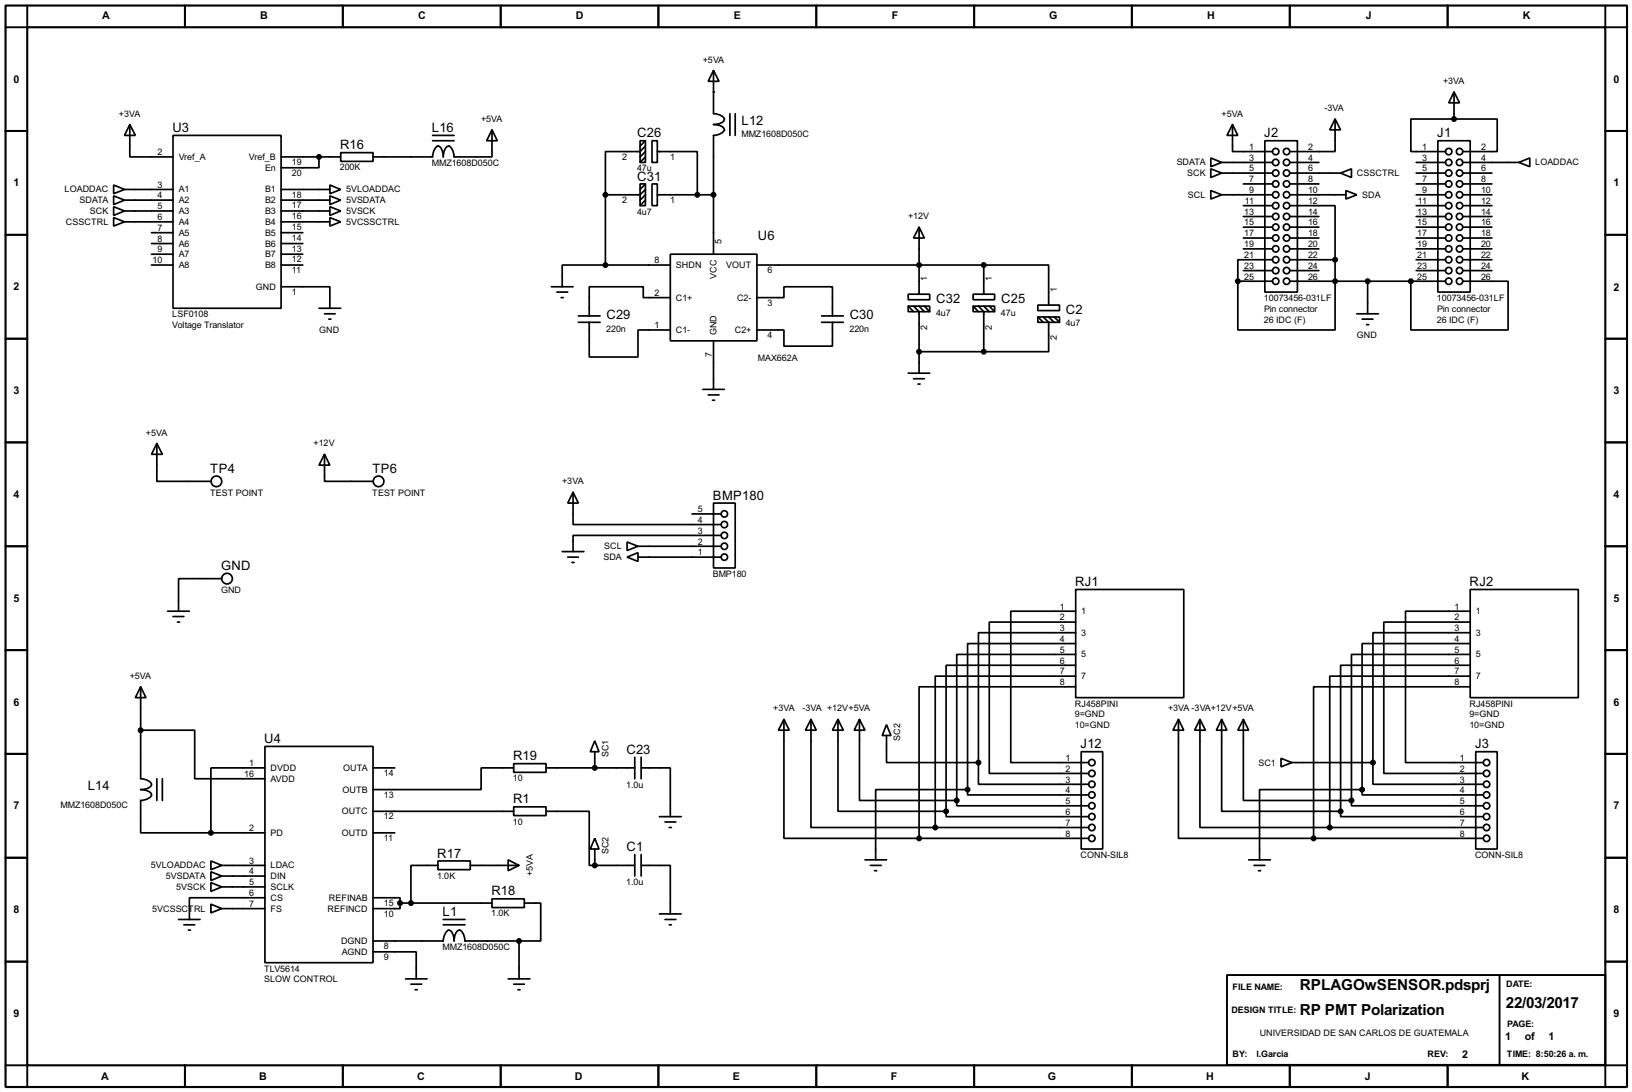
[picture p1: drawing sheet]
<svg xmlns="http://www.w3.org/2000/svg" width="383mm" height="256mm" viewBox="0 0 383 256" stroke-linecap="round" stroke-linejoin="round" font-family="sans-serif">
<path d="M1.3 1.3h381v254h-381zM6.4 6.4h370.8v243.8h-370.8z" fill="none" stroke="#000" stroke-width=".5"/>
<g fill="none" stroke="#000" stroke-width=".45">
<path d="M6.4 1.3v5.1h-5.1M43.5 1.3v5.1M80.6 1.3v5.1M117.7 1.3v5.1M154.7 1.3v5.1M191.8 1.3v5.1M228.9 1.3v5.1M266 1.3v5.1M303.1 1.3v5.1M340.2 1.3v5.1M377.2 1.3v5.1h5.1M1.3 30.8h5.1"/>
<path d="M377.2 30.8h5.1M1.3 55.2h5.1M377.2 55.2h5.1M1.3 79.6h5.1M377.2 79.6h5.1M1.3 103.9h5.1M377.2 103.9h5.1M1.3 128.3h5.1M377.2 128.3h5.1M1.3 152.7h5.1M377.2 152.7h5.1M1.3 177.1h5.1"/>
<path d="M377.2 177.1h5.1M1.3 201.5h5.1M377.2 201.5h5.1M1.3 225.9h5.1M288.3 229h88.9v21.1h-88.9zM352.4 229v21.1M377.2 225.9h5.1M1.3 250.2h5.1v5.1M43.5 250.2v5.1M80.6 250.2v5.1M117.7 250.2v5.1M154.7 250.2v5.1"/>
<path d="M191.8 250.2v5.1M228.9 250.2v5.1M266 250.2v5.1M303.1 250.2v5.1M340.2 250.2v5.1M382.3 250.2h-5.1v5.1"/>
</g>
<g fill="none" stroke="#000" stroke-width=".4">
<path d="M167.7 16.6l1.3 2.5h-2.6zM167.7 16.6v10.1a2.68 2.68 0 0 1 2.5 1.3 2.27 2.27 0 0 1-2.5 1.3h.6a2.03 2.03 0 0 1 1.9 1.2 2.7 2.7 0 0 1-2.5 1.3v27.9M30.5 29.3l1.3 2.5h-2.5zM30.5 29.3v7.6h10.2M40.7 31.8h25.4v40.6h-25.4zM66.1 36.9h14M75 36.9v2.5h-8.9M80.1 35.9h7.6v2h-7.6zM101.7 33.1h5M101.7 31.8h5M115.6 30.5l1.3 2.6h-2.5zM115.6 30.5v6.4h-8.9l-.2-1.3a1.82 1.82 0 0 0-1-1.3 2.37 2.37 0 0 0-1.3 2.6l-.1-.7a2.08 2.08 0 0 0-1.2-1.9 2.75 2.75 0 0 0-1.2 2.6h-14"/>
<path d="M150.4 33.1h1.3v5.1h-1.3zM151.7 34.3l-1.3 1.3h-8.1v10.2M151.7 36.9l-1.3 1.3M151.7 35.6l-1.3 1.3M151.7 33.1l-1.3 1.2M153.2 33.1h1.3v5.1h-1.3zM154.5 35.6h9.4v10.2M171.5 26.7v5.1M172.8 26.7v5.1M284.5 39.7l2.6 1-2.6 1zM284.5 37.1l2.6 1.1-2.6 1zM287.1 38.2h11.9"/>
<path d="M289.6 29.3l1.3 2.5h-2.6zM289.6 29.3v6.3h9.4M297.2 33.1h7.7v35.5h-7.7zM303.1 38.2h6.8M313.7 28l1.3 2.5h-2.5zM313.7 28v7.6h-10.6M332.8 38.2h6.9M337.9 33.1h7.6v35.5h-7.6zM341.7 21.6l1.3 2.6h-2.6zM341.7 28h10.1v7.6h-8.1M341.7 28h-10.2v7.6h8.2M341.7 21.6v6.4"/>
<path d="M343.7 38.2h13.2M356.9 38.2l2.6-1.1v2.1zM26.7 48.6l2.6 1-2.6 1zM26.7 46l2.6 1-2.6 1.1zM26.7 43.5l2.6 1-2.6 1zM26.7 51.1l2.6 1-2.6 1zM29.3 49.6h11.4M29.3 47h11.4M29.3 44.5h11.4M29.3 52.1h11.4M35.6 54.7h5.1M35.6 57.2h5.1"/>
<path d="M35.6 59.7h5.1M66.1 49.6h11.4M66.1 47h11.4M66.1 44.5h11.4M66.1 52.1h11.4M66.1 54.7h5.1M66.1 57.2h5.1M66.1 59.7h5.1M77.5 48.6l2.6 1-2.6 1zM77.5 46l2.6 1-2.6 1.1zM77.5 43.5l2.6 1-2.6 1zM77.5 51.1l2.6 1-2.6 1z"/>
<path d="M142.3 45.8v16.5M150.4 43.2h1.3v5.1h-1.3zM151.7 44.5l-1.3 1.3h-8.1M151.7 47l-1.3 1.3M151.7 45.8l-1.3 1.2M151.7 43.2l-1.3 1.3M153.2 43.2h1.3v5.1h-1.3zM154.5 45.8h13.2M157.5 59.7h20.4v20.4h-20.4zM216 53.4l1.2 2.5h-2.5zM216 53.4v15.7M284.5 44.8l2.6 1-2.6 1z"/>
<path d="M287.1 45.8h11.9M287.1 40.7h11.9M292.2 43.2h6.8M292.2 48.3h6.8M292.2 50.9h6.8M292.2 53.4h6.8M292.2 55.9h6.8M292.2 58.5h6.8M303.1 48.3h10.6v12.7M303.1 45.8h13.2M303.1 40.7h11.9M303.1 43.2h6.8"/>
<path d="M303.1 50.9h6.8M303.1 53.4h6.8M303.1 55.9h6.8M303.1 58.5h6.8M315 40.7l2.6-1v2zM316.3 44.8l2.5 1-2.5 1zM332.8 45.8h6.9M332.8 40.7h6.9M332.8 43.2h6.9M332.8 48.3h6.9M332.8 50.9h6.9M332.8 53.4h6.9"/>
<path d="M332.8 55.9h6.9M332.8 58.5h6.9M343.7 45.8h6.9M343.7 40.7h6.9M343.7 43.2h6.9M343.7 48.3h6.9M343.7 50.9h6.9M343.7 53.4h6.9M343.7 55.9h6.9M343.7 58.5h6.9M35.6 62.3h5.1M66.1 67.4h11.4v5"/>
<path d="M66.1 62.3h5.1M75 72.4h5.1M76.3 73.7h2.5M77.3 75h.5M129.6 67.4h5.1M130.9 68.6h2.5M131.9 69.9h.5M135.9 75.7h5.1M135.9 74.2h5.1M138.5 75.7v8.2h11.4v-6.4h7.6M142.3 62.3h-10.2v5.1M142.3 62.3h15.2"/>
<path d="M157.5 69.9h-6.3v-2.5h-12.7v6.8M177.9 69.9h6.3v-2.5h11.4v6.8M177.9 62.3h53.3M193.1 75.7h5.1M193.1 74.2h5.1M195.6 75.7v5.6h-11.4v-3.8h-6.3M213.4 69.1h5.1v1.3h-5.1zM213.4 71.9h5.1v1.3h-5.1zM213.4 71.9l1.3 1.3M214.7 71.9l1.3 1.3v14.5M216 71.9l1.2 1.3M217.2 71.9l1.3 1.3"/>
<path d="M228.7 69.1h5v1.3h-5zM228.7 71.9h5v1.3h-5zM228.7 71.9l1.2 1.3M229.9 71.9l1.3 1.3v9.4M231.2 62.3h15.2v9.4M231.2 62.3v6.8M231.2 71.9l1.3 1.3M232.5 71.9l1.2 1.3M243.9 71.7h5.1v1.3h-5.1zM243.9 74.5h5.1v1.2h-5.1zM243.9 74.5l1.3 1.2M245.2 74.5l1.2 1.2v6.9h-15.2"/>
<path d="M246.4 74.5l1.3 1.2M247.7 74.5l1.3 1.2M290.9 66.1h8.1M292.2 63.6h6.8M299 61h-8.1v5.1M303.1 66.1h36.6M303.1 61h10.6M303.1 63.6h6.8M313.7 61v16.5h-22.8v-11.4M318.8 73.7h5.1M320.1 75h2.5M321.1 76.3h.5"/>
<path d="M321.4 66.1v7.6M331.5 66.1v11.4h22.9v-11.4h-10.7M332.8 61h6.9M332.8 63.6h6.9M343.7 61h6.9M343.7 63.6h6.9M165.2 91.5h5M166.4 92.8h2.6M167.4 94h.5M167.7 80.1v11.4M213.4 87.7h5.1M214.7 89h2.5"/>
<path d="M215.7 90.2h.5M216 82.6h15.2M36.9 104.2l1.3 2.5h-2.6zM36.9 104.2v8.9h12.7M76.3 106.7l1.2 2.6h-2.5zM76.3 106.7v6.4h11.4M134.7 115.6l1.2 2.6h-2.5zM134.7 115.6v7.6h34.8M167.7 118.2h5.1v15.2h-5.1zM52.1 135.9h-10.1v7.7M132.1 129.6h5.1M133.4 130.9h2.5"/>
<path d="M134.4 132.1h.5M147.4 127.3l2.5 1-2.5 1zM147.4 130.9l2.5-1.1v2.1zM149.9 128.3h19.6M149.9 130.9h19.6M162.6 120.7h6.9M169.5 125.8h-34.8v3.8M252.8 138.5h25.4v25.4h-25.4zM345.5 138.5h25.4v25.4h-25.4zM39.4 143.6h5.1M40.7 144.8h2.5M41.7 146.1h.5"/>
<path d="M252.8 143.6h-15.3v35.5h18.3M252.8 146.1h-20.3v35.6h23.3M252.8 148.6h-22.9v30.5M252.8 151.2h-25.4v34.3M252.8 153.7h-28v34.3M252.8 156.3h-30.5v34.3M252.8 158.8h-33v35.6M345.5 143.6h-15.2v35.5h18.2M345.5 146.1h-20.3v35.6h23.3M345.5 148.6h-22.9v30.5M345.5 151.2h-25.4v34.3M345.5 153.7h-27.9v34.3"/>
<path d="M345.5 156.3h-30.5v34.3M345.5 158.8h-33v35.6M33.1 161.3l1.2 2.6h-2.5zM33.1 161.3v21.6a2.67 2.67 0 0 1 2.5 1.3 2.35 2.35 0 0 1-2.5 1.3h.6a2.08 2.08 0 0 1 1.9 1.2 2.67 2.67 0 0 1-2.5 1.3v7.6h16.5M33.1 171.5h12.7v11.4h16.5M62.3 175.3h25.4v50.8h-25.4zM120.7 179.4h7.6v2h-7.6zM139.8 174l1 2.6h-2.1zM139.8 176.6v3.8M149.2 177.9v5M150.7 177.9v5M184.2 169l1.3 2.5h-2.6z"/>
<path d="M184.2 169v27.9h31.8M190.6 169l1.2 2.5h-2.5zM190.6 169v25.4h29.2M196.9 169l1.3 2.5h-2.6zM196.9 169v21.6h25.4M202 169l1.3 2.5h-2.6zM202 169v19h22.8M208.3 170.2l1.1 2.6h-2.1zM208.3 172.8v6.3h21.6M229.9 179.1v5.1h25.9M252.8 161.3h-36.8v35.6M254.1 176.6h5v22.8h-5z"/>
<path d="M276.9 169l1.3 2.5h-2.6zM276.9 169v27.9h31.8M282 169l1.3 2.5h-2.6zM282 169v25.4h30.5M287.1 169l1.2 2.5h-2.5zM287.1 169v21.6h27.9M292.2 169l1.2 2.5h-2.5zM292.2 169v19h25.4M301 178.1l2.6 1-2.6 1zM303.6 179.1h19M322.6 179.1v5.1h25.9M345.5 161.3h-36.8v35.6"/>
<path d="M346.8 176.6h5v22.8h-5zM36.9 182.9v5.1M38.2 182.9v5.1M49.6 195.6h12.7M62.3 180.4h-12.7v15.2M87.7 195.6h5.1M87.7 190.6h33M87.7 180.4h5.1M120.7 189.5h7.6v2.1h-7.6zM120.7 180.4h-7.6v5.1h-25.4M128.3 190.6h10.2v12.7h1.3M128.3 180.4h20.9"/>
<path d="M139.8 196.9l1 2.5h-2.1zM139.8 199.4v3.9M150.7 180.4h6.8v11.4M155 191.8h5.1M156.3 193.1h2.5M157.3 194.4h.5M216 196.9h39.8M219.8 194.4h36M222.3 190.6v1.2h33.5M224.8 188v1.3h31M227.4 185.5v1.2h28.4M227.4 185.5h-21.6v16.5"/>
<path d="M308.7 196.9h39.8M312.5 194.4h36M315 190.6v1.2h33.5M317.6 188v1.3h30.9M320.1 185.5v1.2h28.4M320.1 185.5h-24.1v16.5M42 216h5M43.2 217.2h2.6M44.3 218.5h.5M49.6 202.2l2.5 1.1-2.5 1zM49.6 204.8l2.5 1-2.5 1zM49.6 207.3l2.5 1-2.5 1.1z"/>
<path d="M49.6 212.4l2.5 1-2.5 1zM52.1 203.3h10.2M52.1 205.8h10.2M52.1 208.3h10.2M52.1 213.4h10.2M62.3 210.9h-17.8v5.1M87.7 210.9h6.3v1.2M94 212.1v1.3h-6.3M94 212.1h21.6M102.9 202.2h7.6v2.1h-7.6zM102.9 203.3h-6.3v8.8M104.2 216h5.1"/>
<path d="M104.2 217.2h5.1M110.5 203.3h11.5M115.6 211.1h7.6v2.1h-7.6zM119.4 202l2.6 1.3-2.6 1.2zM123.2 212.1h3.9v8.9h-5.1M139.8 203.3h9.4M149.2 200.7v5.1M150.7 203.3h6.8v11.4M150.7 200.7v5.1M155 214.7h5.1M156.3 216h2.5M157.3 217.2h.5"/>
<path d="M203.3 202h5M204.5 203.3h2.6M205.5 204.5h.5M293.4 202h5.1M294.7 203.3h2.5M295.7 204.5h.5M87.7 223.6h10.1v6.3M87.7 221h16.5a2.76 2.76 0 0 1 1.3-2.5 2.35 2.35 0 0 1 1.2 2.5v-.6a2.04 2.04 0 0 1 1.3-1.9 2.75 2.75 0 0 1 1.3 2.5h12.7M95.3 229.9h5.1M96.6 231.2h2.5M97.6 232.5h.5M119.4 229.9h5.1"/>
<path d="M120.7 231.2h2.5M121.7 232.5h.5M122 221v8.9"/>
<circle cx="299.7" cy="35.6" r=".75"/>
<circle cx="299.7" cy="38.2" r=".75"/>
<circle cx="302.3" cy="38.2" r=".75"/>
<circle cx="302.3" cy="35.6" r=".75"/>
<circle cx="340.4" cy="35.6" r=".75"/>
<circle cx="340.4" cy="38.2" r=".75"/>
<circle cx="342.9" cy="35.6" r=".75"/>
<circle cx="342.9" cy="38.2" r=".75"/>
<circle cx="299.7" cy="55.9" r=".75"/>
<circle cx="299.7" cy="53.4" r=".75"/>
<circle cx="299.7" cy="58.5" r=".75"/>
<circle cx="299.7" cy="50.9" r=".75"/>
<circle cx="299.7" cy="45.8" r=".75"/>
<circle cx="299.7" cy="40.7" r=".75"/>
<circle cx="299.7" cy="48.3" r=".75"/>
<circle cx="299.7" cy="43.2" r=".75"/>
<circle cx="302.3" cy="53.4" r=".75"/>
<circle cx="302.3" cy="55.9" r=".75"/>
<circle cx="302.3" cy="50.9" r=".75"/>
<circle cx="302.3" cy="58.5" r=".75"/>
<circle cx="302.3" cy="45.8" r=".75"/>
<circle cx="302.3" cy="48.3" r=".75"/>
<circle cx="302.3" cy="40.7" r=".75"/>
<circle cx="302.3" cy="43.2" r=".75"/>
<circle cx="340.4" cy="55.9" r=".75"/>
<circle cx="340.4" cy="50.9" r=".75"/>
<circle cx="340.4" cy="53.4" r=".75"/>
<circle cx="340.4" cy="58.5" r=".75"/>
<circle cx="340.4" cy="45.8" r=".75"/>
<circle cx="340.4" cy="48.3" r=".75"/>
<circle cx="340.4" cy="40.7" r=".75"/>
<circle cx="340.4" cy="43.2" r=".75"/>
<circle cx="342.9" cy="53.4" r=".75"/>
<circle cx="342.9" cy="55.9" r=".75"/>
<circle cx="342.9" cy="58.5" r=".75"/>
<circle cx="342.9" cy="50.9" r=".75"/>
<circle cx="342.9" cy="45.8" r=".75"/>
<circle cx="342.9" cy="40.7" r=".75"/>
<circle cx="342.9" cy="43.2" r=".75"/>
<circle cx="342.9" cy="48.3" r=".75"/>
<circle cx="299.7" cy="61" r=".75"/>
<circle cx="299.7" cy="63.6" r=".75"/>
<circle cx="299.7" cy="66.1" r=".75"/>
<circle cx="302.3" cy="63.6" r=".75"/>
<circle cx="302.3" cy="61" r=".75"/>
<circle cx="302.3" cy="66.1" r=".75"/>
<circle cx="340.4" cy="61" r=".75"/>
<circle cx="340.4" cy="63.6" r=".75"/>
<circle cx="340.4" cy="66.1" r=".75"/>
<circle cx="342.9" cy="66.1" r=".75"/>
<circle cx="342.9" cy="61" r=".75"/>
<circle cx="342.9" cy="63.6" r=".75"/>
<circle cx="50.8" cy="113.1" r="1.25"/>
<circle cx="88.9" cy="113.1" r="1.25"/>
<circle cx="53.3" cy="135.9" r="1.25"/>
<circle cx="170.2" cy="128.3" r=".75"/>
<circle cx="170.2" cy="130.9" r=".75"/>
<circle cx="170.2" cy="120.7" r=".75"/>
<circle cx="170.2" cy="123.2" r=".75"/>
<circle cx="170.2" cy="125.8" r=".75"/>
<circle cx="256.5" cy="179.1" r=".75"/>
<circle cx="349.3" cy="179.1" r=".75"/>
<circle cx="256.5" cy="189.3" r=".75"/>
<circle cx="256.5" cy="194.4" r=".75"/>
<circle cx="256.5" cy="196.9" r=".75"/>
<circle cx="256.5" cy="181.7" r=".75"/>
<circle cx="256.5" cy="184.2" r=".75"/>
<circle cx="256.5" cy="186.7" r=".75"/>
<circle cx="256.5" cy="191.8" r=".75"/>
<circle cx="349.3" cy="186.7" r=".75"/>
<circle cx="349.3" cy="191.8" r=".75"/>
<circle cx="349.3" cy="181.7" r=".75"/>
<circle cx="349.3" cy="196.9" r=".75"/>
<circle cx="349.3" cy="184.2" r=".75"/>
<circle cx="349.3" cy="194.4" r=".75"/>
<circle cx="349.3" cy="189.3" r=".75"/>
</g>
<circle cx="167.7" cy="21.6" r=".2" fill="#000"/>
<g fill="#000" stroke="#000" stroke-width=".4">
<circle cx="74.9" cy="36.9" r=".5"/>
<circle cx="341.6" cy="28" r=".5"/>
<circle cx="142.2" cy="45.8" r=".5"/>
<circle cx="163.8" cy="45.8" r=".5"/>
<circle cx="167.6" cy="45.8" r=".5"/>
<circle cx="142.2" cy="62.3" r=".5"/>
<circle cx="215.9" cy="62.3" r=".5"/>
<circle cx="231.1" cy="62.3" r=".5"/>
<circle cx="290.8" cy="66.1" r=".5"/>
<circle cx="313.7" cy="66.1" r=".5"/>
<circle cx="313.7" cy="61" r=".5"/>
<circle cx="321.3" cy="66.1" r=".5"/>
<circle cx="331.5" cy="66.1" r=".5"/>
<circle cx="215.9" cy="82.6" r=".5"/>
<circle cx="231.1" cy="82.6" r=".5"/>
<circle cx="33" cy="171.5" r=".5"/>
<circle cx="229.9" cy="179.1" r=".5"/>
<circle cx="322.6" cy="179.1" r=".5"/>
<circle cx="49.5" cy="195.6" r=".5"/>
<circle cx="139.7" cy="180.4" r=".5"/>
<circle cx="215.9" cy="196.9" r=".5"/>
<circle cx="219.7" cy="194.4" r=".5"/>
<circle cx="222.3" cy="190.6" r=".5"/>
<circle cx="224.8" cy="188" r=".5"/>
<circle cx="227.3" cy="185.5" r=".5"/>
<circle cx="308.6" cy="196.9" r=".5"/>
<circle cx="312.4" cy="194.4" r=".5"/>
<circle cx="315" cy="190.6" r=".5"/>
<circle cx="317.5" cy="188" r=".5"/>
<circle cx="320" cy="185.5" r=".5"/>
<circle cx="94" cy="212.1" r=".5"/>
<circle cx="96.5" cy="212.1" r=".5"/>
<circle cx="139.7" cy="203.3" r=".5"/>
<circle cx="121.9" cy="221" r=".5"/>
</g>
<g font-size="4">
<text x="305.4" y="232.6">RPLAGOwSENSOR.pdsprj</text>
<text x="305.4" y="238.4">RP PMT Polarization</text>
<text x="353.9" y="236.7">22/03/2017</text>
</g>
<g font-size="3.4">
<text x="174.3" y="29.3">L12</text>
<text x="40.5" y="31">U3</text>
<text x="79.9" y="35">R16</text>
<text x="101.5" y="31">L16</text>
<text x="149.8" y="32.3">C26</text>
<text x="297.1" y="32.3">J2</text>
<text x="337.7" y="32.3">J1</text>
<text x="149.8" y="42.4">C31</text>
<text x="178.1" y="56.4">U6</text>
<text x="220" y="71.2">C32</text>
<text x="235.3" y="71.2">C25</text>
<text x="142.5" y="75">C29</text>
<text x="199.7" y="75">C30</text>
<text x="250.5" y="73.7">C2</text>
<text x="49.4" y="111">TP4</text>
<text x="87.5" y="111">TP6</text>
<text x="167.5" y="117.4">BMP180</text>
<text x="52" y="133.9">GND</text>
<text x="252.6" y="137.7">RJ1</text>
<text x="345.3" y="137.7">RJ2</text>
<text x="62.1" y="174.5">U4</text>
<text x="120.6" y="178.6">R19</text>
<text x="147.2" y="177.1">C23</text>
<text x="253.9" y="175.8">J12</text>
<text x="346.6" y="175.8">J3</text>
<text x="20.6" y="185.5">L14</text>
<text x="120.6" y="188.7">R1</text>
<text x="102.8" y="201.4">R17</text>
<text x="147.2" y="199.9">C1</text>
<text x="104" y="215.2">L1</text>
<text x="115.5" y="210.3">R18</text>
</g>
<g font-size="2.8">
<text x="24" y="4.5">A</text>
<text x="61.1" y="4.5">B</text>
<text x="98.2" y="4.5">C</text>
<text x="135.3" y="4.5">D</text>
<text x="172.4" y="4.5">E</text>
<text x="209.6" y="4.5">F</text>
<text x="246.5" y="4.5">G</text>
<text x="283.6" y="4.5">H</text>
<text x="320.9" y="4.5">J</text>
<text x="357.8" y="4.5">K</text>
<text x="3.2" y="19.4">0</text>
<text x="379.1" y="19.4">0</text>
<text x="3.2" y="43.8">1</text>
<text x="379.1" y="43.8">1</text>
<text x="3.2" y="68.2">2</text>
<text x="379.1" y="68.4">2</text>
<text x="3.2" y="92.6">3</text>
<text x="379.1" y="92.6">3</text>
<text x="3.2" y="117">4</text>
<text x="379.1" y="117">4</text>
<text x="3.2" y="141.4">5</text>
<text x="379.1" y="141.4">5</text>
<text x="3.2" y="165.8">6</text>
<text x="379.1" y="165.8">6</text>
<text x="3.2" y="190.1">7</text>
<text x="379.1" y="190.1">7</text>
<text x="3.2" y="214.5">8</text>
<text x="379.1" y="214.5">8</text>
<text x="3.2" y="238.9">9</text>
<text x="379.1" y="238.9">9</text>
<text x="353.7" y="244.4">1</text>
<text x="358.3" y="244.4">of</text>
<text x="363.9" y="244.4">1</text>
<text x="343.6" y="248.4">2</text>
<text x="23.8" y="253.6">A</text>
<text x="60.9" y="253.6">B</text>
<text x="98" y="253.6">C</text>
<text x="135" y="253.6">D</text>
<text x="172.2" y="253.6">E</text>
<text x="209.3" y="253.6">F</text>
<text x="246.2" y="253.6">G</text>
<text x="283.4" y="253.6">H</text>
<text x="320.7" y="253.6">J</text>
<text x="357.5" y="253.6">K</text>
</g>
<g font-size="2.4">
<text x="165.2" y="14.7">+5VA</text>
<text x="339.1" y="19.8">+3VA</text>
<text x="28" y="27.4">+3VA</text>
<text x="113.1" y="28.6">+5VA</text>
<text x="287.1" y="27.4">+5VA</text>
<text x="311.2" y="26.1">-3VA</text>
<text x="174.2" y="32.2">MMZ1608D050C</text>
<text x="293.5" y="35.2">1</text>
<text x="307.4" y="35.2">2</text>
<text x="334.2" y="35.2">1</text>
<text x="348" y="35.2">2</text>
<text x="37" y="36.4">2</text>
<text x="42" y="37.5">Vref_A</text>
<text x="58.5" y="37.5">Vref_B</text>
<text x="62.3" y="40.1">En</text>
<text x="68.6" y="38.8">19</text>
<text x="68.6" y="41.3">20</text>
<text x="79.9" y="40">200K</text>
<text x="101.5" y="38.9">MMZ1608D050C</text>
<text x="146.2" y="37.5">2</text>
<text x="149.7" y="40.2">47u</text>
<text x="157.5" y="37.5">1</text>
<text x="276.5" y="38.8">SDATA</text>
<text x="278.9" y="41.3">SCK</text>
<text x="293.5" y="37.7">3</text>
<text x="293.5" y="40.2">5</text>
<text x="307.4" y="37.7">4</text>
<text x="307.4" y="40.2">6</text>
<text x="318.8" y="41.3">CSSCTRL</text>
<text x="334.2" y="37.7">3</text>
<text x="334.2" y="40.2">5</text>
<text x="348" y="37.7">4</text>
<text x="348" y="40.2">6</text>
<text x="360.7" y="38.8">LOADDAC</text>
<text x="15.2" y="45.2">LOADDAC</text>
<text x="18.7" y="47.7">SDATA</text>
<text x="37" y="44.1">3</text>
<text x="37" y="46.6">4</text>
<text x="42" y="45.2">A1</text>
<text x="42" y="47.7">A2</text>
<text x="62.3" y="45.2">B1</text>
<text x="62.3" y="47.7">B2</text>
<text x="68.6" y="46.4">18</text>
<text x="81.3" y="47.7">5VSDATA</text>
<text x="81.3" y="45.2">5VLOADDAC</text>
<text x="146.2" y="47.6">2</text>
<text x="157.5" y="47.6">1</text>
<text x="279.1" y="46.5">SCL</text>
<text x="292.5" y="47.9">11</text>
<text x="293.5" y="42.8">7</text>
<text x="293.5" y="45.4">9</text>
<text x="307.4" y="42.8">8</text>
<text x="307.4" y="45.4">10</text>
<text x="307.4" y="47.9">12</text>
<text x="320.1" y="46.5">SDA</text>
<text x="333.2" y="47.9">11</text>
<text x="334.2" y="42.8">7</text>
<text x="334.2" y="45.4">9</text>
<text x="348" y="42.8">8</text>
<text x="348" y="45.4">10</text>
<text x="348" y="47.9">12</text>
<text x="15.5" y="52.8">CSSCTRL</text>
<text x="21.1" y="50.2">SCK</text>
<text x="37" y="49.2">5</text>
<text x="37" y="51.7">6</text>
<text x="42" y="50.2">A3</text>
<text x="42" y="52.8">A4</text>
<text x="62.3" y="50.2">B3</text>
<text x="62.3" y="52.8">B4</text>
<text x="68.6" y="48.9">17</text>
<text x="68.6" y="51.5">16</text>
<text x="68.6" y="54">15</text>
<text x="81.3" y="50.2">5VSCK</text>
<text x="81.3" y="52.8">5VCSSCTRL</text>
<text x="149.7" y="50.4">4u7</text>
<text x="213.4" y="51.5">+12V</text>
<text x="292.4" y="50.4">13</text>
<text x="292.4" y="52.9">15</text>
<text x="307.4" y="50.4">14</text>
<text x="307.4" y="52.9">16</text>
<text x="333" y="50.4">13</text>
<text x="333" y="52.9">15</text>
<text x="348" y="50.4">14</text>
<text x="348" y="52.9">16</text>
<text x="37" y="54.3">7</text>
<text x="37" y="56.8">8</text>
<text x="37" y="59.3">9</text>
<text x="42" y="55.4">A5</text>
<text x="42" y="57.9">A6</text>
<text x="62.3" y="55.4">B5</text>
<text x="62.3" y="57.9">B6</text>
<text x="68.6" y="56.5">14</text>
<text x="68.6" y="59.1">13</text>
<text x="169.6" y="57.2" transform="rotate(-90 169.6 57.2)">5</text>
<text x="292.4" y="55.5">17</text>
<text x="292.4" y="58.1">19</text>
<text x="307.4" y="55.5">18</text>
<text x="307.4" y="58.1">20</text>
<text x="333" y="55.5">17</text>
<text x="333" y="58.1">19</text>
<text x="348" y="55.5">18</text>
<text x="348" y="58.1">20</text>
<text x="35.9" y="61.9">10</text>
<text x="42" y="60.4">A7</text>
<text x="42" y="62.9">A8</text>
<text x="62.3" y="60.4">B7</text>
<text x="62.3" y="62.9">B8</text>
<text x="68.6" y="61.6">12</text>
<text x="68.6" y="64.2">11</text>
<text x="153.8" y="61.9">8</text>
<text x="158.8" y="62.9">SHDN</text>
<text x="168.4" y="65.5" transform="rotate(-90 168.4 65.5)">VCC</text>
<text x="170.6" y="62.9">VOUT</text>
<text x="180.4" y="64.2">6</text>
<text x="292.4" y="60.6">21</text>
<text x="292.4" y="63.1">23</text>
<text x="292.4" y="65.6">25</text>
<text x="307.4" y="60.6">22</text>
<text x="307.4" y="63.1">24</text>
<text x="307.4" y="65.6">26</text>
<text x="333" y="60.6">21</text>
<text x="333" y="63.1">23</text>
<text x="333" y="65.6">25</text>
<text x="348" y="60.6">22</text>
<text x="348" y="63.1">24</text>
<text x="348" y="65.6">26</text>
<text x="60.1" y="68.1">GND</text>
<text x="68.6" y="69.2">1</text>
<text x="153.8" y="69.5">2</text>
<text x="158.8" y="70.6">C1+</text>
<text x="173.2" y="70.6">C2-</text>
<text x="180.4" y="71.8">3</text>
<text x="217.9" y="66" transform="rotate(-90 217.9 66)">1</text>
<text x="233.1" y="66.1" transform="rotate(-90 233.1 66.1)">1</text>
<text x="248.3" y="68.6" transform="rotate(-90 248.3 68.6)">1</text>
<text x="297" y="70.7">10073456-031LF</text>
<text x="337.7" y="70.7">10073456-031LF</text>
<text x="40.5" y="74.5">LSF0108</text>
<text x="40.5" y="77.1">Voltage Translator</text>
<text x="142.5" y="78">220n</text>
<text x="153.8" y="77.1">1</text>
<text x="199.6" y="78">220n</text>
<text x="217.9" y="77.4" transform="rotate(-90 217.9 77.4)">2</text>
<text x="220" y="74.1">4u7</text>
<text x="233.1" y="77.4" transform="rotate(-90 233.1 77.4)">2</text>
<text x="235.2" y="74.1">47u</text>
<text x="250.4" y="76.7">4u7</text>
<text x="297" y="75.8">26 IDC (F)</text>
<text x="297" y="73.3">Pin connector</text>
<text x="337.7" y="75.8">26 IDC (F)</text>
<text x="337.7" y="73.3">Pin connector</text>
<text x="75" y="78.2">GND</text>
<text x="158.8" y="78.2">C1-</text>
<text x="167.3" y="83.8" transform="rotate(-90 167.3 83.8)">7</text>
<text x="168.4" y="78.7" transform="rotate(-90 168.4 78.7)">GND</text>
<text x="172.7" y="78.2">C2+</text>
<text x="180.4" y="79.4">4</text>
<text x="248.3" y="79.9" transform="rotate(-90 248.3 79.9)">2</text>
<text x="318.8" y="79.5">GND</text>
<text x="178.1" y="84.7">MAX662A</text>
<text x="34.3" y="102.4">+5VA</text>
<text x="73.7" y="104.9">+12V</text>
<text x="132.1" y="113.8">+3VA</text>
<text x="49.4" y="116.5">TEST POINT</text>
<text x="87.5" y="116.5">TEST POINT</text>
<text x="164" y="120.3">5</text>
<text x="164" y="122.8">4</text>
<text x="164" y="125.4">3</text>
<text x="141.8" y="131.6">SDA</text>
<text x="142" y="129">SCL</text>
<text x="164" y="127.9">2</text>
<text x="164" y="130.5">1</text>
<text x="167.5" y="135.5">BMP180</text>
<text x="51.9" y="139.3">GND</text>
<text x="249.1" y="143.2">1</text>
<text x="341.8" y="143.2">1</text>
<text x="249.1" y="148.2">3</text>
<text x="249.1" y="145.7">2</text>
<text x="254.1" y="144.3">1</text>
<text x="254.1" y="149.3">3</text>
<text x="341.8" y="148.2">3</text>
<text x="341.8" y="145.7">2</text>
<text x="346.8" y="144.3">1</text>
<text x="346.8" y="149.3">3</text>
<text x="249.1" y="153.3">5</text>
<text x="249.1" y="150.8">4</text>
<text x="249.1" y="155.9">6</text>
<text x="254.1" y="154.4">5</text>
<text x="341.8" y="153.3">5</text>
<text x="341.8" y="150.8">4</text>
<text x="341.8" y="155.9">6</text>
<text x="346.8" y="154.4">5</text>
<text x="30.5" y="159.5">+5VA</text>
<text x="249.1" y="158.4">7</text>
<text x="249.1" y="160.9">8</text>
<text x="254.1" y="159.5">7</text>
<text x="341.8" y="158.4">7</text>
<text x="341.8" y="160.9">8</text>
<text x="346.8" y="159.5">7</text>
<text x="181.7" y="167.1">+3VA</text>
<text x="188.6" y="167.1">-3VA +12V+5VA</text>
<text x="252.6" y="166">RJ458PINI</text>
<text x="274.5" y="167.1">+3VA -3VA+12V+5VA</text>
<text x="345.3" y="166">RJ458PINI</text>
<text x="211.6" y="174" transform="rotate(-90 211.6 174)">SC2</text>
<text x="252.6" y="168.5">9=GND</text>
<text x="252.6" y="171.1">10=GND</text>
<text x="345.3" y="168.5">9=GND</text>
<text x="345.3" y="171.1">10=GND</text>
<text x="58.6" y="180">1</text>
<text x="143" y="177.8" transform="rotate(-90 143 177.8)">SC1</text>
<text x="250.4" y="178.7">1</text>
<text x="295.7" y="179.8">SC1</text>
<text x="343.1" y="178.7">1</text>
<text x="57.4" y="182.5">16</text>
<text x="63.6" y="181.1">DVDD</text>
<text x="63.6" y="183.6">AVDD</text>
<text x="80.6" y="181.1">OUTA</text>
<text x="90.2" y="182.3">14</text>
<text x="120.5" y="183.5">10</text>
<text x="147.2" y="185">1.0u</text>
<text x="250.4" y="181.3">2</text>
<text x="250.4" y="183.8">3</text>
<text x="343.1" y="181.3">2</text>
<text x="343.1" y="183.8">3</text>
<text x="14.2" y="189.7">MMZ1608D050C</text>
<text x="80.3" y="191.3">OUTC</text>
<text x="80.5" y="186.2">OUTB</text>
<text x="90.2" y="187.3">13</text>
<text x="250.4" y="186.3">4</text>
<text x="250.4" y="188.9">5</text>
<text x="250.4" y="191.4">6</text>
<text x="343.1" y="186.3">4</text>
<text x="343.1" y="188.9">5</text>
<text x="343.1" y="191.4">6</text>
<text x="58.6" y="195.2">2</text>
<text x="63.6" y="196.3">PD</text>
<text x="80.3" y="196.3">OUTD</text>
<text x="90.2" y="192.5">12</text>
<text x="90.2" y="197.5">11</text>
<text x="120.5" y="193.7">10</text>
<text x="250.4" y="194">7</text>
<text x="250.4" y="196.5">8</text>
<text x="343.1" y="194">7</text>
<text x="343.1" y="196.5">8</text>
<text x="35.5" y="204">5VLOADDAC</text>
<text x="58.6" y="202.8">3</text>
<text x="63.6" y="204">LDAC</text>
<text x="142.9" y="200.7" transform="rotate(-90 142.9 200.7)">SC2</text>
<text x="253.9" y="201.5">CONN-SIL8</text>
<text x="346.6" y="201.5">CONN-SIL8</text>
<text x="39" y="206.5">5VSDATA</text>
<text x="41.4" y="209">5VSCK</text>
<text x="58.6" y="205.4">4</text>
<text x="58.6" y="207.9">5</text>
<text x="63.6" y="206.5">DIN</text>
<text x="63.6" y="209">SCLK</text>
<text x="102.7" y="206.4">1.0K</text>
<text x="125.2" y="205.7" transform="rotate(-90 125.2 205.7)">+5VA</text>
<text x="147.2" y="207.9">1.0u</text>
<text x="35.8" y="214.1">5VCSSCTRL</text>
<text x="58.6" y="210.5">6</text>
<text x="58.6" y="213">7</text>
<text x="63.6" y="211.6">CS</text>
<text x="63.6" y="214.1">FS</text>
<text x="77" y="214.1">REFINCD</text>
<text x="77.3" y="211.6">REFINAB</text>
<text x="90.2" y="212.8">15</text>
<text x="90.2" y="215.3">10</text>
<text x="115.4" y="215.3">1.0K</text>
<text x="80.1" y="221.7">DGND</text>
<text x="80.3" y="224.3">AGND</text>
<text x="90.2" y="222.9">8</text>
<text x="90.2" y="225.5">9</text>
<text x="104" y="223.1">MMZ1608D050C</text>
<text x="62.1" y="228.2">TLV5614</text>
<text x="62.1" y="230.8">SLOW CONTROL</text>
<text x="289.6" y="232.4">FILE NAME:</text>
<text x="353.9" y="231.9">DATE:</text>
<text x="289.3" y="237.9">DESIGN TITLE:</text>
<text x="296" y="243.3">UNIVERSIDAD DE SAN CARLOS DE GUATEMALA</text>
<text x="354.1" y="241.3">PAGE:</text>
<text x="289.6" y="248.2">BY:</text>
<text x="295.2" y="248.2">l.Garcia</text>
<text x="335.4" y="248.3">REV:</text>
<text x="354.1" y="248.3">TIME: 8:50:26 a. m.</text>
</g>
</svg>
